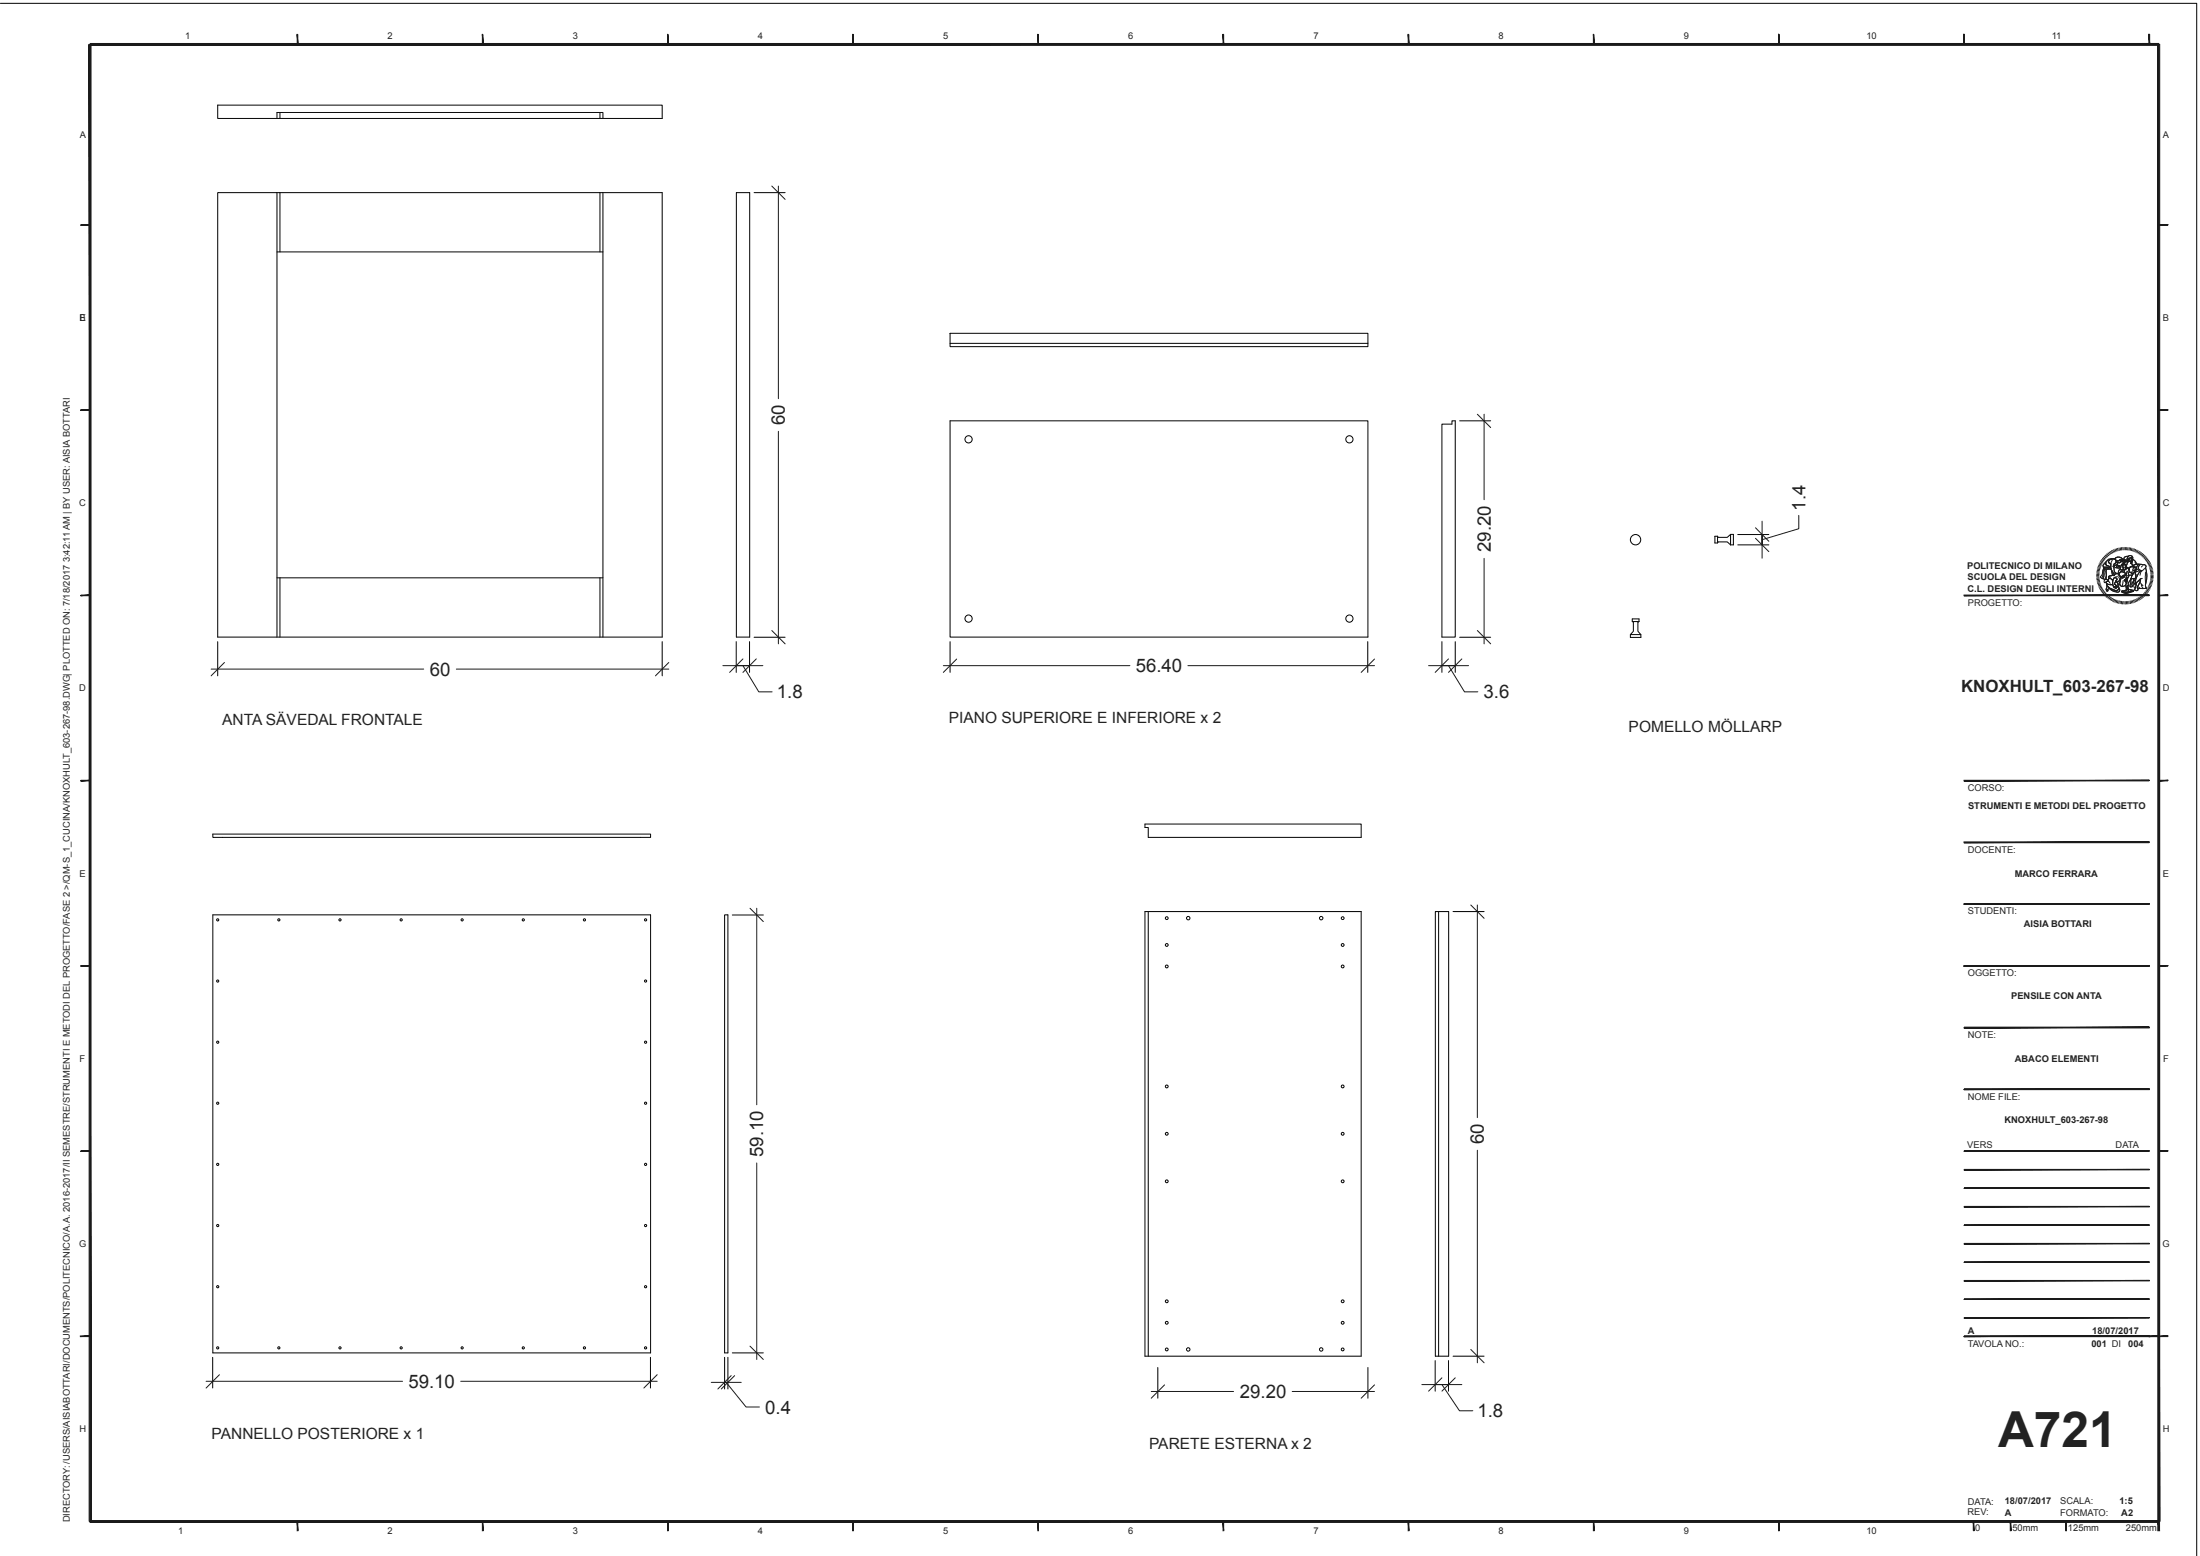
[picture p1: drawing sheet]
<svg xmlns="http://www.w3.org/2000/svg" width="594mm" height="420mm" viewBox="0 0 594 420" stroke-linecap="round" stroke-linejoin="round" font-family="sans-serif">
<g fill="none" stroke="#000" stroke-width=".27">
<path d="M58.8 28.4h120v3.6h-120zM74.8 32v-1.6h88v1.6M75.6 30.4v1.6M162 30.4v1.6M58.8 52h120v120h-120zM74.8 52v120M75.6 52v16M162 52v16M162.8 52v120M198.8 52h3.6v120h-3.6zM74.8 68h88M256.5 90h112.8v3.6h-112.8z"/>
<path d="M256.5 92.7h112.8M256.5 113.6h112.8v58.4h-112.8zM389.3 114.5h2.7v-.9h.9v58.4h-3.6zM74.8 156h88M75.6 156v16M162 156v16M463 144.7h.7v1.9h-.7zM463.7 146.6l.3-.3h2.4l.9 .8M467.3 144.2h.7v2.9h-.7zM467.3 144.2l-.9 .8h-2.4l-.3-.3M440.2 171.3h2.8v.8h-2.8zM440.7 167.8l.3 .3v2.3l-.8 .9"/>
<path d="M440.7 167.1h1.8v.7h-1.8zM442.5 167.8l-.3 .3v2.3l.8 .9M57.5 225.1h118.2v.9h-118.2zM309.1 222.4h58.4v3.6h-57.5v-2.6h-.9zM57.5 246.9h118.2v118.3h-118.2zM195.6 246.9h.9v118.3h-.9zM309.1 246.1h58.4v120h-58.4zM310 246.1v120M387.5 246.1h3.6v120h-3.6zM388.4 246.1v120"/>
<circle cx="261.5" cy="118.6" r=".97"/>
<circle cx="364.3" cy="118.6" r=".97"/>
<circle cx="441.6" cy="145.7" r="1.4"/>
<circle cx="261.5" cy="167" r=".97"/>
<circle cx="364.3" cy="167" r=".97"/>
<circle cx="58.8" cy="248.3" r=".3"/>
<circle cx="75.3" cy="248.3" r=".3"/>
<circle cx="91.8" cy="248.3" r=".3"/>
<circle cx="108.3" cy="248.3" r=".3"/>
<circle cx="124.8" cy="248.3" r=".3"/>
<circle cx="141.3" cy="248.3" r=".3"/>
<circle cx="157.8" cy="248.3" r=".3"/>
<circle cx="174.3" cy="248.3" r=".3"/>
<circle cx="315" cy="247.8" r=".38"/>
<circle cx="315" cy="255.1" r=".38"/>
<circle cx="320.8" cy="247.8" r=".47"/>
<circle cx="356.7" cy="247.8" r=".47"/>
<circle cx="362.5" cy="255.1" r=".38"/>
<circle cx="362.5" cy="247.8" r=".38"/>
<circle cx="58.8" cy="264.8" r=".3"/>
<circle cx="174.3" cy="264.8" r=".3"/>
<circle cx="315" cy="260.9" r=".38"/>
<circle cx="362.5" cy="260.9" r=".38"/>
<circle cx="58.8" cy="297.8" r=".3"/>
<circle cx="58.8" cy="281.3" r=".3"/>
<circle cx="174.3" cy="297.8" r=".3"/>
<circle cx="174.3" cy="281.3" r=".3"/>
<circle cx="315" cy="293.3" r=".38"/>
<circle cx="362.5" cy="293.3" r=".38"/>
<circle cx="58.8" cy="314.3" r=".3"/>
<circle cx="174.3" cy="314.3" r=".3"/>
<circle cx="315" cy="306" r=".38"/>
<circle cx="315" cy="318.9" r=".38"/>
<circle cx="362.5" cy="306" r=".38"/>
<circle cx="362.5" cy="318.9" r=".38"/>
<circle cx="58.8" cy="330.8" r=".3"/>
<circle cx="174.3" cy="330.8" r=".3"/>
<circle cx="58.8" cy="347.3" r=".3"/>
<circle cx="174.3" cy="347.3" r=".3"/>
<circle cx="315" cy="357.1" r=".38"/>
<circle cx="315" cy="351.3" r=".38"/>
<circle cx="362.5" cy="357.1" r=".38"/>
<circle cx="362.5" cy="351.3" r=".38"/>
<circle cx="58.8" cy="363.8" r=".3"/>
<circle cx="75.3" cy="363.8" r=".3"/>
<circle cx="91.8" cy="363.8" r=".3"/>
<circle cx="108.3" cy="363.8" r=".3"/>
<circle cx="124.8" cy="363.8" r=".3"/>
<circle cx="141.3" cy="363.8" r=".3"/>
<circle cx="157.8" cy="363.8" r=".3"/>
<circle cx="174.3" cy="363.8" r=".3"/>
<circle cx="315" cy="364.2" r=".38"/>
<circle cx="320.8" cy="364.2" r=".47"/>
<circle cx="356.7" cy="364.2" r=".47"/>
<circle cx="362.5" cy="364.2" r=".38"/>
</g>
<g fill="#1a1a1a" stroke="#1a1a1a" stroke-width=".27">
<path d="M582.6 12v398.7h.5zM582.6 12h.5v398.7z"/>
<path d="M24.3 410.4v.5l558.6-.5zM24.3 410.9l558.6-.5v.5z"/>
<path d="M480.2 9.2l.2 2.5v-2.5zM480.2 9.2l.2 2.5h-.2z"/>
<path d="M530.2 9.2l.2 2.5v-2.5zM530.2 9.2l.2 2.5h-.2z"/>
<path d="M580.2 9.2l.2 2.5v-2.5zM580.2 9.2l.2 2.5h-.2z"/>
<path d="M21.8 110.8h2.5v-.2zM21.8 110.6h2.5l-2.5 .2z"/>
<path d="M582.9 260.8h2.5v-.2zM582.9 260.6h2.5l-2.5 .2z"/>
<path d="M582.9 210.8h2.5v-.2zM582.9 210.6h2.5l-2.5 .2z"/>
<path d="M582.9 160.8h2.5v-.2zM582.9 160.6h2.5l-2.5 .2z"/>
<path d="M582.9 110.8h2.5v-.2zM582.9 110.6h2.5l-2.5 .2z"/>
<path d="M582.9 60.8h2.5v-.2zM582.9 60.6h2.5l-2.5 .2z"/>
<path d="M582.9 360.8h2.5v-.2zM582.9 360.6h2.5l-2.5 .2z"/>
<path d="M582.9 310.8h2.5v-.2zM582.9 310.6h2.5l-2.5 .2z"/>
<path d="M430.2 410.7l.2 2.5v-2.5zM430.2 410.7l.2 2.5h-.2z"/>
<path d="M380.2 410.7l.2 2.5v-2.5zM380.2 410.7l.2 2.5h-.2z"/>
<path d="M480.2 410.7l.2 2.5v-2.5zM480.2 410.7l.2 2.5h-.2z"/>
<path d="M330.2 410.7l.2 2.5v-2.5zM330.2 410.7l.2 2.5h-.2z"/>
<path d="M280.2 410.7l.2 2.5v-2.5zM280.2 410.7l.2 2.5h-.2z"/>
<path d="M230.2 410.7l.2 2.5v-2.5zM230.2 410.7l.2 2.5h-.2z"/>
<path d="M180.2 410.7l.2 2.5v-2.5zM180.2 410.7l.2 2.5h-.2z"/>
<path d="M130.2 410.7l.2 2.5v-2.5zM130.2 410.7l.2 2.5h-.2z"/>
<path d="M80.2 410.7l.2 2.5v-2.5zM80.2 410.7l.2 2.5h-.2z"/>
</g>
<g fill="none" stroke="#1a1a1a" stroke-width=".27">
<path d="M566.1 155.4h.6M566.1 155.7h.6M566.1 154.7h.7M566.1 155h.7M566.1 154.3l.7 .1M566.2 153.9l.7 .2M566.3 153.6l.6 .2M566.4 153.3l.6 .1M566.5 152.9l.6 .2M566.6 152.6l.6 .2M566.7 152.2l.7 .3M566.8 156l-.7 .1"/>
<path d="M566.8 156.3l-.7 .1M566.9 156.7l-.7 .1M566.9 151.9l.6 .3M566.9 157l-.6 .2M567 157.3l-.6 .2M567.1 151.6l.6 .3M567.1 157.6l-.6 .2M567.2 157.9l-.6 .3M567.2 151.3l.6 .4M567.3 158.2l-.6 .3M567.5 151l.5 .4M567.5 158.5l-.6 .3"/>
<path d="M567.6 158.8l-.6 .3M567.7 150.7l.5 .4M567.8 159.1l-.6 .3M567.9 150.5l.5 .4M568 159.4l-.6 .3M568.1 150.2l.5 .4M568.2 159.6l-.6 .4M568.4 149.9l.5 .5M568.4 159.9l-.6 .4M568.6 149.7l.5 .5M568.9 149.4l.4 .6M569.2 149.2l.4 .6"/>
<path d="M569.5 149l.4 .6M569.8 148.9l.3 .5M570.1 148.6l.3 .7M570.4 148.5l.3 .6M570.7 148.3l.3 .7M571.1 148.2l.2 .7M571.4 148.1l.2 .6M571.7 148l.2 .6M572.1 154.8l.6-.5 .6 .1 .5 .3a.28 .28 0 0 1 .2 .4 .28 .28 0 0 1-.3 .2l-.7 .2a.44 .44 0 0 1-.5 .2 .44 .44 0 0 1-.3-.4zM572.1 147.9l.1 .7M572.5 147.8l.1 .7M572.5 155.7l.6 .4 .5-.3v-.3l.4-.3v-.2l-.3-.4-1.1-.3-.5 .7h-.2l.3-1.1 .2-.3 1.3 .3 .5-.4v-.4l.6 .2v.5a.66 .66 0 0 1-.1 .9l.1 .8-.8 .7-.1 .4h-.3l.2 .3 .3-.1-.1 .4 .3-.2-.2 .6a.71 .71 0 0 1-1 .7l-.4-.1-.6-.6 .3-.5 .2-1.1"/>
<path d="M572.8 147.8l.1 .7M572.9 159.6l2-.5 1.2 .3-2.1 .5zM573.2 147.8v.6M573.5 147.8v.6M573.8 147.8v.6M574 159.9l2.1-.5v.2l-2.1 .6zM574.1 156.1h.1M574.2 147.8v.6M574.4 158.2l.1-.1 .2 1.1-.3-.6-.3 .7zM574.6 147.8l-.1 .7M574.7 150h.5a.87 .87 0 0 1 .6 1.2l-.4 1v-.8l.3-.4a.33 .33 0 0 0-.2-.4 .33 .33 0 0 0-.3 0 .96 .96 0 0 0-.6 1.1l-.3-.9zM574.8 153.3l.2-.2a1 1 0 0 1 1.3-.1 .51 .51 0 0 1 .5 .3 .51 .51 0 0 1 0 .6l-.4 .4a.67 .67 0 0 1-.9 .4l-.7-.6z"/>
<path d="M574.8 150.7l.4-.1a.31 .31 0 0 1 .4 0 .31 .31 0 0 1 .1 .4l-.3 .4a.45 .45 0 0 1-.7 0 .45 .45 0 0 1 .1-.7zM574.9 155.3l.8-.1-.5 1.2a1.76 1.76 0 0 0-.6 1.8h-.2l-.3 .6-.2-1zM575 147.8l-.2 .7M575.3 147.9l-.1 .7M575.4 156.3l.7-.2-.5 1.7a.34 .34 0 0 1 .1 .5 .34 .34 0 0 1-.5 .1l-.1-.3zM575.6 148l-.1 .6M575.7 152.7l.8-.3 1-.1-.6 1zM575.8 151l.6 .4 .6 .8-.4 .2a.55 .55 0 0 1-.7 .1 .55 .55 0 0 1-.3-.6zM576 148.1l-.2 .6M576.3 148.2l-.2 .6M576.4 154.2l.2 .1v.9a.66 .66 0 0 1 0 .8 .66 .66 0 0 1-.8 .2l-.5 .1 .4-1.1zM576.6 148.3l-.2 .6"/>
<path d="M576.8 157.2l1.2-.9-.4 1.3a1.19 1.19 0 0 0-.3 1.5l-.3 .3a.38 .38 0 0 1-.5 0 .38 .38 0 0 1 0-.5zM577 148.5l-.3 .6M577.3 148.6l-.3 .6M577.6 148.8l-.3 .6M577.8 152.4l.7 .1a.58 .58 0 0 1 .7 .1 .58 .58 0 0 1 .1 .7l.3 1.4v1.8a2.15 2.15 0 0 0 0 2.3h-2.5v-.5l.6-1.1 .3-.9-1.6 1.4 .1-.3a5.2 5.2 0 0 1 1.5-3.2l.3-.1a.92 .92 0 0 1-.9-.7 .92 .92 0 0 1 .4-1zM577.9 149l-.4 .5M578.2 149.2l-.4 .5M578.5 149.4l-.4 .5M578.8 149.6l-.5 .5M579 160l.5 .5M579 149.9l-.5 .4M579.2 159.8l.5 .4"/>
<path d="M579.3 150.1l-.5 .5M579.4 159.5l.5 .4M579.5 150.4l-.5 .4M579.6 159.2l.5 .4M579.7 150.7l-.5 .4M579.7 159l.6 .3M579.9 158.7l.6 .3M579.9 150.9l-.5 .5M580 158.4l.7 .3M580.2 151.2l-.6 .4M580.2 158.1l.6 .2M580.3 157.8l.6 .2"/>
<path d="M580.4 151.5l-.6 .4M580.4 157.5l.6 .2M580.5 157.2l.6 .1M580.5 151.9l-.6 .3M580.6 156.9l.6 .1M580.6 156.5l.7 .1M580.7 152.2l-.6 .3M580.7 156.2l.6 .1M580.7 155.6h.7M580.7 155.3h.7M580.7 155.9h.7M580.8 152.5l-.6 .2"/>
<path d="M581 152.8l-.7 .2M581 153.2l-.6 .2M581.2 153.5l-.7 .2M581.3 153.9l-.7 .1M581.3 154.2l-.7 .1M581.3 154.6l-.6 .1M581.4 154.9l-.7 .1M568.6 160.1l-.5 .5M568.8 160.4l-.5 .4M569.1 160.6l-.5 .5M569.3 160.8l-.4 .5M569.6 161l-.4 .5"/>
<path d="M569.8 161.2l-.4 .5M570.1 161.3l-.4 .6M570.4 161.5l-.4 .6M570.7 161.7l-.3 .6M571 161.8l-.3 .6M571.3 161.9l-.3 .7M571.6 162l-.2 .7M571.9 162.1l-.2 .7M572.2 162.2l-.2 .7M572.5 162.3l-.1 .7M572.8 162.3l-.1 .7M573.2 162.4l-.1 .6"/>
<path d="M573.5 162.4v.6M573.8 162.4v.7M574.1 162.4l.1 .6M574.4 162.4l.1 .6M574.8 162.3l.1 .7M575.1 162.2l.1 .7M575.4 162.2l.2 .6M575.7 162.1l.2 .6M576.1 162l.2 .6M576.3 161.9l.3 .6M576.6 161.8l.3 .6M576.9 161.6l.3 .6"/>
<path d="M577.2 161.4l.4 .6M577.5 161.3l.4 .6M577.8 161.1l.4 .5M578 160.9l.5 .5M578.3 160.7l.4 .5M578.5 160.5l.5 .5M578.8 160.2l.4 .5"/>
</g>
<path d="M573.6 156.6h.3l.1-.4 .5-.3-.4 1.3v-.4l-.3 .1zM574.1 156.1h.1" fill="none" stroke="#1a1a1a" stroke-width=".27"/>
<g fill="none" stroke="#1a1a1a" stroke-width=".27">
<path d="M208.4 50.2l3.6 3.6M210.2 50.2v57.4M210.2 116.4v57.4M398.9 111.8l3.6 3.6M400.7 111.8v23.1M485.7 139.1v3.6l-9.9 3M400.7 150.7v23.1M474 142.5l3.6 3.6M474 145.3l3.6 3.6M475.8 144.3v2.8v-2.8M475.8 140.7v3.6M475.8 147.1v3.6"/>
<path d="M568 153l.7 .1a.79 .79 0 0 0 1.2-.1l.1 .6h-.2a2.02 2.02 0 0 1-1.9-.3zM568 153v.5M568.1 153.5l-.3 .7v1.1l-.4 .8 .4 .1M568.2 152.1l.4-.3 .1 .8 1.1 .4a.7 .7 0 0 1-1.1 .1 .6 .6 0 0 1-.9-.5zM568.3 153.6h.6l-.3 .6v2.1l-.2 .1-.6-.2zM568.4 153.6l-.3 .4-.1 1.9a.33 .33 0 0 0 0 .4 .33 .33 0 0 0 .3 .1h.2M568.6 151.8l-.6 .5a.43 .43 0 0 0-.2 .5 .43 .43 0 0 0 .5 .3h.4a.74 .74 0 0 0 1.2-.1M568.6 157.2l.1 .2a1.41 1.41 0 0 0 1.7 .3M568.7 151.5l.6-.5 1.3-.2a.96 .96 0 0 0-1.2 1.1l.6 .3-.1 .8-1.2-.5zM568.8 157.5l1.1 .3a.33 .33 0 0 1 .4-.1 .33 .33 0 0 1 .2 .3l.4 .5-.1 .2 .3-.3 .2 .4-.2-.5 .3 .4 .1-.1-.2-.4 .4 .2-.3-.4a.44 .44 0 0 1-.3-.7l.1-.4 .4 .2 .5 1.5a.93 .93 0 0 1-.6 .8 .93 .93 0 0 1-1-.3l-.8-.3-.8-.6zM568.8 157.5l.1 .5 .5 .5 2.1 1.1M568.8 153.6h.6a.66 .66 0 0 1 .9 .6l.3 .5-.1 .5-.5 .2a.48 .48 0 0 0-.5 .1 .48 .48 0 0 0-.2 .5l.2 .2-.4 .4a.52 .52 0 0 1-.5-.8v-1.6z"/>
<path d="M568.9 153.6l-.3 .6 .1 2.2M568.9 158.2l.8 .6 1.1 .4a.89 .89 0 0 0 1.2-.1l.2-.3a.64 .64 0 0 1-.1 .9 .64 .64 0 0 1-.9 0l-1-.3a.74 .74 0 0 0-1.1-.3l.1 .3a.22 .22 0 0 1-.3 .2 .22 .22 0 0 1-.2-.3zM568.9 158.2v.3a.7 .7 0 0 0 0 1.1l.3-.2-.2-.1 .1-.2a.62 .62 0 0 1 1 .2l.9 .4a.95 .95 0 0 0 1.3-.1v-.5l-.2-.3M569.2 156.6h-.1a.5 .5 0 0 0-.8-.1 .5 .5 0 0 0 .1 .8l.5-.4h.5l.4 .5M569.3 156.3l.3-.2a.93 .93 0 0 1 .9 .7 .93 .93 0 0 1-.5 1l-.7-.1a.44 .44 0 0 1-.6-.2 .44 .44 0 0 1 .3-.6h.3zM569.4 155.5l1.5-.3a.37 .37 0 0 1 .2-.3 .37 .37 0 0 1 .4 0l.6 .1 .2 .4a.96 .96 0 0 1 .1 1.2 .96 .96 0 0 1-1.2 .3l.2-.3a.38 .38 0 0 0 .2-.4 .38 .38 0 0 0-.5-.3l-.4 .2-.2 .5-.7-.5a.35 .35 0 0 1-.5-.1 .35 .35 0 0 1 .1-.5zM569.6 151.1h.1a.87 .87 0 0 1 1.1-.3 .87 .87 0 0 1 .5 1l-.8 1 .2 .4a1.44 1.44 0 0 0 .6 1.5l.2 .2a.54 .54 0 0 0-.7 .5l-.3-.3 .1-.4-.6-1.1v-1.4a.61 .61 0 0 1-.5-.9zM569.7 155.9l.8 .7M569.7 156a.62 .62 0 0 0-.4 .9M569.8 153l-1.1-.5-.2-.3 .1-.6 .7-.6 1.1-.2a.79 .79 0 0 1 .9 .6 .79 .79 0 0 1-.5 .9l-.3 .5 .2 .4a1.44 1.44 0 0 0 .6 1.5l.2 .1-.5 .1M570 153.6h-1.4a.56 .56 0 0 0-.7 0 .56 .56 0 0 0-.2 .6l-.1 .8-.5 .8 .3 .3M570.1 153.9l.2 1.4"/>
<path d="M570.3 151.1l-.3 .9-.1 1.3 .7 1.4a.3 .3 0 0 0-.1 .6 .3 .3 0 0 0 .5-.2v-.1M570.5 155.2l-.5 .2a.48 .48 0 0 0-.5 .1 .48 .48 0 0 0-.2 .5l.2 .1M570.6 150.8a.96 .96 0 0 0-1.2 1.1l.5 .3M570.7 156.1a.43 .43 0 0 1 .6-.1 .43 .43 0 0 1 .1 .6l-.3 .7a.6 .6 0 0 0 .4 .8l.2 .3-.4-.2 .2 .5-.4-.4 .2 .5-.2-.4-.3 .3 .1-.2-.4-.3-.1-1.3zM570.7 156.1a.43 .43 0 0 1 .6-.1 .43 .43 0 0 1 .1 .6l-.3 .7a.6 .6 0 0 0 .4 .8l.2 .3-.4-.2 .2 .5-.4-.4 .2 .5-.2-.4-.3 .3v-.3l-.3-.2-.1-1.3zM570.8 152.2l.4-.3 .6-.1-.1 .6-1.2 .4zM570.9 152.7l.8-.2 .2 .2-.4 .2 .2 .4a.61 .61 0 0 1-.8-.6zM570.9 152.7a.58 .58 0 0 0 .8 .6M571 150.9l.8-.6 1.1 .4a.28 .28 0 0 1 .1 .4 .28 .28 0 0 1-.4 0l-.1-.1-.1 .2-.7 .2-.4-.1M571.1 150.6l.5-.2h.7l.6 .3a.26 .26 0 0 1 .2 .2 .26 .26 0 0 1-.3 .3l-.3-.2-.5 .4-.6-.1a.38 .38 0 0 1-.3-.3 .38 .38 0 0 1 0-.4zM571.3 151.2l.4 .2 .8-.4 .3 .2-.2 .5-.4 .3-.4-.2-.6 .1zM571.5 154.8l.7 .3"/>
<path d="M571.6 152.7h.9l-.3 .1a.33 .33 0 0 1-.1 .5 .33 .33 0 0 1-.5-.1zM571.6 157.1l.5 1.5a.74 .74 0 0 1-1 .8M571.6 152.4l.3 .2M571.7 152.2v.2l-1.1 .4M571.7 155.7l-.7 .2M571.8 151.8l-.3 .5M571.9 155.4l.8 .4M572 152.7h.5l-.3 .1a.33 .33 0 0 1-.2 .5 .33 .33 0 0 1-.4-.2 .33 .33 0 0 1 .3-.4l.1 .1h-.1M572 155.8a.71 .71 0 0 1 .2 .9 .71 .71 0 0 1-.9 .3M572.1 157.7l.8 .6M572.1 155v-.2l.5-.5 .7 .1 .5 .4a.25 .25 0 0 1 .2 .4 .25 .25 0 0 1-.4 0l-1.1 .5M572.2 155.1l.4 .8a.67 .67 0 0 1-.4 .9"/>
<path d="M572.3 151.7l.1 .1M572.4 151.3l.2 .1M572.4 157l.1 1M572.4 153.6l-.4 .6-.1 .7M572.5 151.4h.1M572.5 155.6l.8-.2a.23 .23 0 0 1 .2-.3 .23 .23 0 0 1 .2 .2 .23 .23 0 0 1-.1 .3v.2l-.5 .2-.5-.1zM572.5 156.5l-.2 .9-.4 .4M572.8 151.5l.8-.1a.28 .28 0 0 1 .2 .3 .28 .28 0 0 1-.4 .2zM572.8 151.2l-.2 .5-.4 .3-.4-.2-.6 .1M572.8 152.4l.5-.2h.5l.4 .9a.25 .25 0 0 1 0 .3 .25 .25 0 0 1-.4 .1l.2-.7-.2-.3a.42 .42 0 0 0-.6-.2 .42 .42 0 0 0 0 .7l.1 .3a.44 .44 0 0 1-.2 .6 .44 .44 0 0 1-.6-.2l-.1-.2zM572.9 159.6l1.1 .3v.3l-1.1-.3zM572.9 159.6a5.7 5.7 0 0 1 3.2-.2l-2.1 .5z"/>
<path d="M573.1 152.3l.5-.1 .3 .4 .1 .9-.2 .3h-.6zM573.2 151.4a.4 .4 0 0 1 .6-.3 .4 .4 0 0 1 .1 .6h-.1M573.2 155.8l.1 .1M573.3 151.1a.53 .53 0 0 1 .7 .5l-.2 .1-.1-.3h-.5zM573.3 156.7l-.4 1.6 1.1-.2M573.3 155.5h.2M573.3 155.8h.1M573.4 155.5l-.1 .1M573.4 152.6h.1M573.5 152.5l-.2 .1M573.6 151.5l-.3-.1-.5 .1 .2 .1a.34 .34 0 0 0 .5 .3 .34 .34 0 0 0 .1-.5v.2M573.6 153.9v.6"/>
<path d="M573.7 155.3l-.3 .5a.41 .41 0 0 1-.4 .2 .41 .41 0 0 1-.3-.3M573.7 152.4l.2 .2-.1 .1M573.8 152.5a.42 .42 0 0 0-.7-.2 .42 .42 0 0 0 .1 .7 .49 .49 0 0 1 0 .8 .49 .49 0 0 1-.8-.3l.3-1 .4-.3h.7l.4 .8a.27 .27 0 0 1 0 .5 .27 .27 0 0 1-.4-.2M573.9 152.9h-.1M573.9 152.7a.4 .4 0 0 1-.1 .6 .4 .4 0 0 1-.5-.1h-.1M573.9 153.6l-.2 .2-.5 .1M574 159.9v.3M574.1 151.6l.1-.1 .2 .4-.3 .8M574.1 156.7l-.1 .5 .3-.2M574.1 151.1l.2 .5M574.2 153.1l-.1-.4 .3-.8-.4-.6a.52 .52 0 0 1-.6-.6 .52 .52 0 0 1 .7-.4l.5-.1-.3 .6 .1 1 .3-.6 .2 .4 .5-.2v.8l.1-.3 .5 .7-1.2 .7M574.3 156.4l-.1 .3-.1-.2"/>
<path d="M574.3 154.1l-.2 1.4M574.3 153.3l.4 .3M574.4 155.3l-.4 .4 .1 .4M574.5 155.9l-.5 .3-.1 .4h-.3l.2 .3 .3-.1M574.5 154.2l-.4 .9M574.6 150.2h-.5a.64 .64 0 0 0-.6 .7M574.7 151.2l.3 .4 .4-.2M574.7 150h.5a.87 .87 0 0 1 .6 1.2l-.4 1 .3-1.3-.2-.4-.3 .1a.89 .89 0 0 0-.6 1.1l-.3-.8zM574.9 150.9l.2 .1M574.9 155.3l-1 2.5 .2 1 .4-.7 .2 1.4-.3-.9-.4 1 .1-.8M575 151.4h.1M575 154.3a.66 .66 0 0 0-.1 1l.9-.2 .4-.5"/>
<path d="M575 151v.1M575 151.3h.1M575.3 151.1l.2 .1M575.4 151.2h.1M575.6 151.9l.3 .7M575.6 154.4h.1M575.7 155.2l-.7 1.6a.98 .98 0 0 0-.3 1.2l-.1 .3M575.8 154.4h-.3M575.8 151l.6 .4 .3 .6M575.8 154.7h.1M576.1 159.4v.2l-2.1 .6-1.1-.3v-.3M576.1 156.2l-.5 1.6a.33 .33 0 0 1 .1 .5 .33 .33 0 0 1-.5 0 .33 .33 0 0 1 0-.4l.1-1.6"/>
<path d="M576.4 154l-.1 .4M576.4 153l.3 .1 .2 .4M576.4 151.9l.6 .4M576.5 156.1l-1.2 .2M576.6 157.5l-.2 .2 .3 .2M576.6 154.3v1.6l-.6 1.4 .1 1 .4 .5M576.9 153.3a1.15 1.15 0 0 1 1-1l.9 .1a.54 .54 0 0 1 .6 .4 .54 .54 0 0 1-.3 .6l-.3 .3a1.06 1.06 0 0 1-1 .5 1.06 1.06 0 0 1-.9-.7M576.9 153.5l-.6 .9a.54 .54 0 0 1-.5 .4 .54 .54 0 0 1-.5-.3 .68 .68 0 0 1-.3-1.2l.6-.3a.36 .36 0 0 1 .5 .2 .36 .36 0 0 1-.3 .5l.1 .1a.23 .23 0 0 0 0 .4 .23 .23 0 0 0 .4-.2l.2-.3v-.4l-.7-.4-.9 .4-.1 .5M576.9 155l.1 .6M577.4 154.2l-.9 .1M577.4 158.4l.6 .4M577.6 152.3l-1.2 .1-.7 .4"/>
<path d="M577.8 157.2l.8 .9M577.8 154.2a7.3 7.3 0 0 0-1.4 3.5l1.5-1.4 .5-.2M577.9 152.3a.93 .93 0 0 0-.5 1.1 .93 .93 0 0 0 .9 .7M578 156.3l-.4 1.3a1.19 1.19 0 0 0-.3 1.5l-.3 .3a.38 .38 0 0 1-.5 0 .38 .38 0 0 1 0-.5l.4-1.6M578.1 154.2l-.3 1.1M578.2 157.7l.1 .7 .5 .4M578.5 152.7l-.3 .3M579.3 154.4v3.3M579.3 153.3l.1 .1a10.2 10.2 0 0 1-.1 4.8l.3 .6h-2.4M60.6 178.8l-3.6 3.6M180.6 178.8l-3.6 3.6M195.2 179.7h3.6"/>
<path d="M198.8 179.7h3.6h-3.6M200.6 179.7l4.3 7h3.6M200.6 177.9l-3.6 3.6M202.4 179.7h3.6M204.2 177.9l-3.6 3.6M208.4 170.2l3.6 3.6M254.7 179.7h50.4M258.3 177.9l-3.6 3.6M320.7 179.7h50.4M371.1 177.9l-3.6 3.6M385.7 179.7h3.6M389.3 179.7h3.6h-3.6"/>
<path d="M391.1 179.7l4.3 7h3.6M391.1 177.9l-3.6 3.6M392.9 179.7h3.6M394.7 177.9l-3.6 3.6M398.9 170.2l3.6 3.6M57 180.6h57.4M123.2 180.6h57.4M202.5 245.2l3.6 3.6M204.3 245.2v53M397.1 244.3l3.6 3.6M398.9 244.3v57.4M204.3 313.9v53.1"/>
<path d="M398.9 310.5v57.3M55.6 372.8h53.1M59.2 371.1l-3.6 3.6M124.4 372.8h53M177.4 371.1l-3.6 3.6M192 373.1h3.6M196.1 373.1l5.3 6.7h3.6M196.5 373.1h-.9h.9M196.5 373.1h3.6M197.4 371.3l-3.6 3.6M198.4 371.3l-3.6 3.6M202.5 363.4l3.6 3.6"/>
<path d="M310.8 375.6h22.3M314.4 373.8l-3.6 3.6M348.9 375.6h22.2M371.1 373.8l-3.6 3.6M383.9 373.7h3.6M387.5 373.7h3.6h-3.6M389.3 373.7l4.8 7.1h3.6M389.3 371.9l-3.6 3.6M391.1 373.7h3.6M392.9 371.9l-3.6 3.6M397.1 364.2l3.6 3.6"/>
</g>
<g fill="#1a1a1a" stroke="#1a1a1a" stroke-width=".27">
<path d="M580.3 360.8h2.5v-.2zM580.3 360.6h2.5l-2.5 .2z"/>
<path d="M530.3 360.6v.2l50-.2zM530.3 360.8l50-.2v.2z"/>
<path d="M530.3 360.6v.2l50-.2zM530.3 360.8l50-.2v.2z"/>
<path d="M530.3 355.7h50zM530.3 355.7h50z"/>
<path d="M530.3 350.6h50zM530.3 350.7l50-.1z"/>
<path d="M530.3 345.6h50zM530.3 345.7l50-.1z"/>
<path d="M530.3 340.6h50zM530.3 340.8l50-.2z"/>
<path d="M530.3 335.6h50zM530.3 335.8l50-.2z"/>
<path d="M530.3 330.6h50zM530.3 330.8l50-.2z"/>
<path d="M530.3 325.6h50zM530.3 325.8l50-.2z"/>
<path d="M530.3 320.6h50zM530.3 320.8l50-.2z"/>
<path d="M530.3 227.5h50v-.2zM530.3 227.3h50l-50 .2z"/>
<path d="M530.3 244.1h50v-.2zM530.3 243.9h50l-50 .2z"/>
<path d="M530.3 243.9v.2l50-.2zM530.3 244.1l50-.2v.2z"/>
<path d="M530.3 260.6v.2l50-.2zM530.3 260.8l50-.2v.2z"/>
<path d="M530.3 160.8h50v-.2zM530.3 160.6h50l-50 .2z"/>
<path d="M530.3 260.6v.2l50-.2zM530.3 260.8l50-.2v.2z"/>
<path d="M530.3 277.3v.2l50-.2zM530.3 277.5l50-.2v.2z"/>
<path d="M530.3 260.6v.2l50-.2zM530.3 260.8l50-.2v.2z"/>
<path d="M530.3 260.6v.2l50-.2zM530.3 260.8l50-.2v.2z"/>
<path d="M530.3 210.8h50v-.2zM530.3 210.6h50l-50 .2z"/>
<path d="M530.3 293.9v.2l50-.2zM530.3 294.1l50-.2v.2z"/>
<path d="M530.3 293.9v.2l50-.2zM530.3 294.1l50-.2v.2z"/>
<path d="M530.3 315.6h50zM530.3 315.8l50-.2z"/>
<path d="M530.3 310.6v.2l50-.2zM530.3 310.8l50-.2v.2z"/>
<path d="M580.3 360.8h2.5v-.2zM580.3 360.6h2.5l-2.5 .2z"/>
<path d="M24.1 12v398.7h.5zM24.1 12h.5v398.7z"/>
<path d="M21.8 260.6v.2l2.5-.2zM21.8 260.8l2.5-.2v.2z"/>
<path d="M21.8 210.6v.2l2.5-.2zM21.8 210.8l2.5-.2v.2z"/>
<path d="M21.8 160.6v.2l2.5-.2zM21.8 160.8l2.5-.2v.2z"/>
<path d="M21.8 110.6v.2l2.5-.2zM21.8 110.8l2.5-.2v.2z"/>
<path d="M21.8 60.6v.2l2.5-.2zM21.8 60.8l2.5-.2v.2z"/>
<path d="M21.8 310.6v.2l2.5-.2zM21.8 310.8l2.5-.2v.2z"/>
<path d="M21.7 360.8h2.5v-.2zM21.7 360.6h2.5l-2.5 .2z"/>
<path d="M24.3 11.7v.5l558.6-.5zM24.3 12.2l558.6-.5v.5z"/>
<path d="M430.2 9.3l.2 2.5v-2.5zM430.2 9.3l.2 2.5h-.2z"/>
<path d="M380.2 9.3l.2 2.5v-2.5zM380.2 9.3l.2 2.5h-.2z"/>
<path d="M330.2 9.3l.2 2.5v-2.5zM330.2 9.3l.2 2.5h-.2z"/>
<path d="M280.2 9.3l.2 2.5v-2.5zM280.2 9.3l.2 2.5h-.2z"/>
<path d="M230.2 9.3l.2 2.5v-2.5zM230.2 9.3l.2 2.5h-.2z"/>
<path d="M180.2 9.3l.2 2.5v-2.5zM180.2 9.3l.2 2.5h-.2z"/>
<path d="M130.2 9.3l.2 2.5v-2.5zM130.2 9.3l.2 2.5h-.2z"/>
<path d="M80.2 9.3l.2 2.5v-2.5zM80.2 9.3l.2 2.5h-.2z"/>
<path d="M532.8 410.7v2.5h.2zM532.8 410.7h.2v2.5z"/>
<path d="M542.8 410.7l.1 2.5v-2.5zM542.8 410.7l.1 2.5h-.1z"/>
<path d="M557.8 410.7l.1 2.5v-2.5zM557.8 410.7l.1 2.5h-.1z"/>
<path d="M582.6 410.7l.5 2.5v-2.5zM582.6 410.7l.5 2.5h-.5z"/>
</g>
<g fill="none" stroke="#000" stroke-width=".27">
<path d="M.1 .9h593v419.1M203.6 52h8.4M394.1 113.6h8.4M469.2 144.3h8.4M469.2 147.1h8.4M58.8 173.2v9.2M178.8 173.2v9.2M198.8 173.2v8.3M202.4 173.2v8.3M203.6 172h8.4M256.5 173.2v8.3M369.3 173.2v8.3"/>
<path d="M389.3 173.2v8.3M392.9 173.2v8.3M394.1 172h8.4M197.7 247h8.4M392.3 246.1h8.4M57.4 366.4v8.3M175.6 366.4v8.3M195.6 366.4v8.5M196.5 366.4v8.5M197.7 365.2h8.4M312.6 369.1v8.3M369.3 369.1v8.3"/>
<path d="M387.5 367.3v8.2M391.1 367.3v8.2M392.3 366.1h8.4"/>
</g>
<g fill="#fff" stroke="#fff" stroke-width=".27">
<path d="M110.1 370.6v4.4l12.9-4.4zM110.1 375l12.9-4.4v4.4z"/>
<path d="M206.5 377.6v4.3l7.2-4.3zM206.5 381.9l7.2-4.3v4.3z"/>
<path d="M115.8 178.4v4.4l6-4.4zM115.8 182.8l6-4.4v4.4z"/>
<path d="M209.9 184.5v4.4l6.9-4.4zM209.9 188.9l6.9-4.4v4.4z"/>
<path d="M398.5 136.3v13h4.4zM398.5 136.3h4.4v13z"/>
<path d="M208 109.1v5.9h4.4zM208 109.1h4.4v5.9z"/>
<path d="M202.1 299.6v12.9h4.4zM202.1 299.6h4.4v12.9z"/>
<path d="M396.7 303.1v5.9h4.4zM396.7 303.1h4.4v5.9z"/>
<path d="M400.5 184.5v4.4l7.1-4.4zM400.5 188.9l7.1-4.4v4.4z"/>
<path d="M306.5 177.5v4.4l12.8-4.4zM306.5 181.9l12.8-4.4v4.4z"/>
<path d="M399.1 378.6v4.4l6.9-4.4zM399.1 383l6.9-4.4v4.4z"/>
<path d="M334.5 373.4v4.4l13-4.4zM334.5 377.8l13-4.4v4.4z"/>
<path d="M483.5 130.8v6.9h4.3zM483.5 130.8h4.3v6.9z"/>
</g>
<text font-size="13.4" fill="#222" x="539.5" y="390.5">A721</text>
<g font-size="5" fill="#222">
<text x="211.9" y="114.8" transform="rotate(-90 211.9 114.8)">60</text>
<text x="487.5" y="137.8" transform="rotate(-90 487.5 137.8)">1.4</text>
<text x="402.5" y="149" transform="rotate(-90 402.5 149)">29.20</text>
<text x="116.1" y="182.4">60</text>
<text x="306.6" y="181.5">56.40</text>
<text x="209.7" y="188.5">1.8</text>
<text x="400.5" y="188.5">3.6</text>
<text x="400.7" y="308.8" transform="rotate(-90 400.7 308.8)">60</text>
<text x="206.1" y="312.3" transform="rotate(-90 206.1 312.3)">59.10</text>
<text x="110.3" y="374.6">59.10</text>
<text x="334.8" y="377.4">29.20</text>
<text x="206.6" y="381.6">0.4</text>
<text x="398.9" y="382.6">1.8</text>
</g>
<text font-size="4.5" fill="#222" x="529.5" y="186.7">KNOXHULT_603-267-98</text>
<g font-size="4.2" fill="#222">
<text x="60" y="195.8">ANTA SÄVEDAL FRONTALE</text>
<text x="256.2" y="195.3">PIANO SUPERIORE E INFERIORE x 2</text>
<text x="439.7" y="197.7">POMELLO MÖLLARP</text>
<text x="57.1" y="388.4">PANNELLO POSTERIORE x 1</text>
<text x="310.3" y="391.2">PARETE ESTERNA x 2</text>
</g>
<g font-size="2.5" fill="#222">
<text x="50" y="10.6">1</text>
<text x="104.6" y="10.6">2</text>
<text x="154.6" y="10.6">3</text>
<text x="204.6" y="10.6">4</text>
<text x="254.6" y="10.6">5</text>
<text x="304.6" y="10.6">6</text>
<text x="354.6" y="10.6">7</text>
<text x="404.6" y="10.6">8</text>
<text x="454.6" y="10.6">9</text>
<text x="503.9" y="10.6">10</text>
<text x="554" y="10.6">11</text>
<text x="21.5" y="37.3">A</text>
<text x="584" y="37.3">A</text>
<text x="21.4" y="86.6">B</text>
<text x="21.6" y="86.6">E</text>
<text x="584" y="86.6">B</text>
<text x="21.4" y="136.6">C</text>
<text x="583.9" y="136.6">C</text>
<text x="531.1" y="153.6">POLITECNICO DI MILANO</text>
<text x="531.2" y="156.7">SCUOLA DEL DESIGN</text>
<text x="531.2" y="159.7">C.L. DESIGN DEGLI INTERNI</text>
<text x="531.3" y="163.5">PROGETTO:</text>
<text x="21.4" y="186.6">D</text>
<text x="583.9" y="186.6">D</text>
<text x="531.3" y="213.5">CORSO:</text>
<text x="531.4" y="218.4">STRUMENTI E METODI DEL PROGETTO</text>
<text x="531.3" y="230.1">DOCENTE:</text>
<text x="21.4" y="236.6">E</text>
<text x="544" y="236.6">MARCO FERRARA</text>
<text x="584" y="236.6">E</text>
<text x="531.3" y="246.8">STUDENTI:</text>
<text x="546.5" y="250.2">AISIA BOTTARI</text>
<text x="531.3" y="263.5">OGGETTO:</text>
<text x="543" y="269.7">PENSILE CON ANTA</text>
<text x="531.3" y="280.1">NOTE:</text>
<text x="21.5" y="286.6">F</text>
<text x="544" y="286.6">ABACO ELEMENTI</text>
<text x="584.1" y="286.6">F</text>
<text x="531.3" y="296.8">NOME FILE:</text>
<text x="541.2" y="303">KNOXHULT_603-267-98</text>
<text x="531.2" y="309.9">VERS</text>
<text x="571.2" y="309.9">DATA</text>
<text x="21.4" y="336.6">G</text>
<text x="583.9" y="336.6">G</text>
<text x="531.3" y="360">A</text>
<text x="564.9" y="360">18/07/2017</text>
<text x="531.3" y="363.6">TAVOLA NO.:</text>
<text x="564.7" y="363.6">001 DI</text>
<text x="574.6" y="363.6">004</text>
<text x="21.4" y="386.6">H</text>
<text x="583.9" y="386.6">H</text>
<text x="531.3" y="406.2">DATA:</text>
<text x="541.3" y="406.1">18/07/2017</text>
<text x="556.2" y="406.1">SCALA:</text>
<text x="572.2" y="406.1">1:5</text>
<text x="18.9" y="410.9" transform="rotate(-90 18.9 410.9)">DIRECTORY: /USERS/AISIABOTTARI/DOCUMENTS/POLITECNICO/A.A. 2016-2017/II SEMESTRE/STRUMENTI E METODI DEL PROGETTO/FASE 2 &gt;/QM-S_1_CUCINA/KNOXHULT_603-267-98.DWG| PLOTTED ON: 7/18/2017 3:42:11 AM | BY USER: AISIA BOTTARI</text>
<text x="531.2" y="409">REV:</text>
<text x="533.3" y="413.2">0</text>
<text x="541.3" y="409.1">A</text>
<text x="543.4" y="413.2">50mm</text>
<text x="556.2" y="409.1">FORMATO:</text>
<text x="558.4" y="413.2">125mm</text>
<text x="572.7" y="409.1">A2</text>
<text x="574" y="413.2">250mm</text>
<text x="48.1" y="414.1">1</text>
<text x="104.6" y="414.1">2</text>
<text x="154.6" y="414.1">3</text>
<text x="204.6" y="414.1">4</text>
<text x="254.6" y="414.1">5</text>
<text x="304.6" y="414.1">6</text>
<text x="354.6" y="414.1">7</text>
<text x="404.6" y="414.1">8</text>
<text x="454.6" y="414.1">9</text>
<text x="503.9" y="414.1">10</text>
</g>
</svg>
